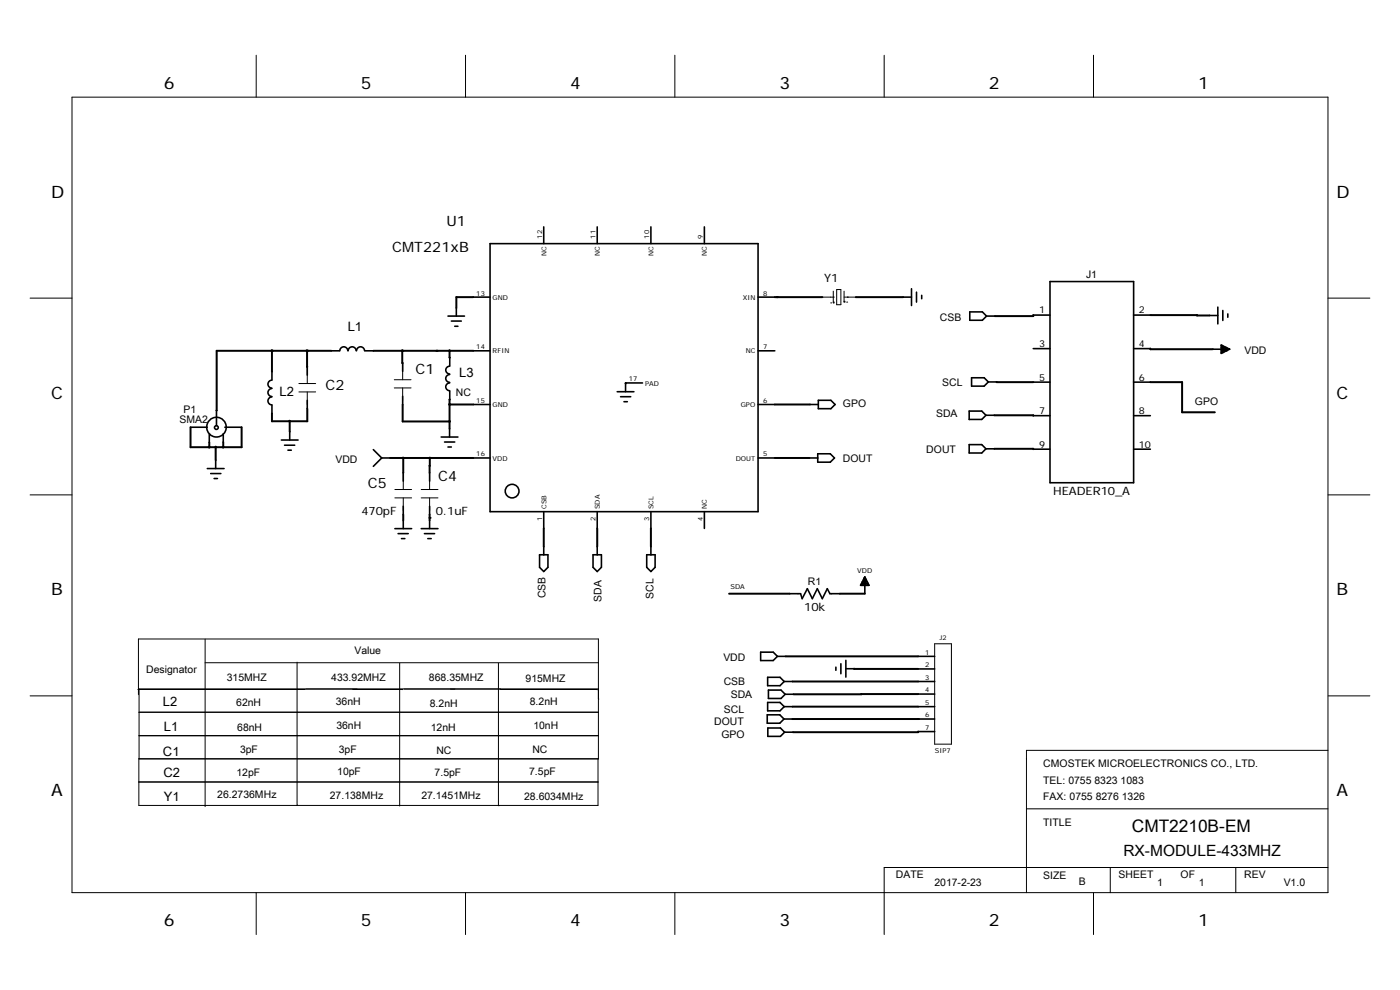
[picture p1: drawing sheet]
<svg xmlns="http://www.w3.org/2000/svg" width="297mm" height="210mm" viewBox="0 0 297 210" stroke-linecap="round" stroke-linejoin="round" font-family="sans-serif">
<g fill="none" stroke="#000" stroke-width=".21">
<path d="M54.3 11.7v8.9M98.8 11.7v8.9M143.2 11.7v8.9M187.6 11.7v8.9M232 11.7v8.9M15.3 20.6h266.4v168.7h-266.4zM6.4 63.2h8.9M65.2 77.8v3.6M85.4 77v3.6M174.4 63h2.4M176.2 64.3h.1M176.8 64.1h.1"/>
<path d="M176.8 64.3h.1M176.8 63h.1M176.8 61.8v2.5M177.5 61.4h.9v3.2h-.9zM179.1 64.1h.1M179.1 63.9h.1M179.1 61.8v2.3M179.1 63h2.5M179.6 64.1h.1M179.8 63h.1M281.7 63.2h8.9M63.4 83.1h3.6"/>
<path d="M63.4 81.4h3.6M65.2 83.1v2.7M83.6 82.3h3.6M83.6 80.6h3.6M85.4 82.3v2.7M6.4 105h8.9M83.8 105.6h3.5M83.8 103.8h3.5M85.5 100.3v3.5M85.5 105.6v2.7M89.4 105.6h3.5M89.4 103.8h3.5"/>
<path d="M91.1 100.3v3.5M91.1 105.6v2.7M281.7 105h8.9M43.5 135.6v35.5M198.3 136.6h3.5v21.3h-3.5zM6.4 147.6h8.9M29.2 146.3h35.6M29.4 147.4v-11.9h97.5v25.5l-97.4-.1v9.9h97.4v-9.9M29.5 151.1h97.4M29.5 156.1h97.4M29.5 156h97.4M43.5 140.6h83.4"/>
<path d="M63 140.5v30.3M64.9 146.2h10.8M74.8 146.3h10.6M84.8 140.7v30.3M85.4 146.3h.1M85.7 146.2l20.5 .1M105.7 140.7v30.2h.3M106.2 146.3h20.5M126.9 146.1h-97.4v14.9M126.9 148.3h.1M281.7 159.2h-63.9v30.1M281.8 147.6h8.8"/>
<path d="M29.5 165.9h97.4M217.8 171.6h63.9M54.3 189.3v8.9M98.8 189.3v8.9M143.2 189.3v8.9M217.8 184h.1M232 189.3v8.9M235.5 184v5.3M262.2 184v5.3M281.7 184h-94.1v14.2"/>
</g>
<g fill="none" stroke="#000" stroke-width=".34">
<path d="M104 51.7h56.8v56.8h-56.8zM115.4 48.1v3.6M126.7 48.1v3.6M138.1 48.1v3.6M149.4 48.1v3.6M222.8 59.7h17.7v42.7h-17.7zM57.7 78.8v1.8M65.2 77.8v1.8M70.3 74.4h1.7M72.1 74.4a.85 .85 0 0 1 .8-.8 .85 .85 0 0 1 .9 .8M73.9 74.4a.85 .85 0 0 1 .8-.8 .85 .85 0 0 1 .9 .8M75.6 74.4a.85 .85 0 0 1 .9-.8 .85 .85 0 0 1 .8 .8"/>
<path d="M77.4 74.4h1.8M85.4 77v1.8M95 67h3.5M95.4 77.7a.83 .83 0 0 0-.8 .8 .83 .83 0 0 0 .8 .8M95.4 79.5a.83 .83 0 0 0-.8 .8 .83 .83 0 0 0 .8 .8M95.4 75.9v1.7M95.8 68.1h2.1M96.5 69.2h.6M96.8 65.3v1.7M100.4 63h3.6M100.4 74.4h3.6M160.8 63h3.6"/>
<path d="M160.8 74.4h3.6M191.6 63h1.8M193.4 61.2v3.6M194.4 62v2.1M195.5 62.6v.8M205.7 66.2h2.7l.9 .8-.9 .9h-2.7zM209.3 67h1.8M219.2 66.8h3.6M219.2 73.9h3.6M240.5 66.8h3.5M240.5 73.9h3.5M256.6 66.9h1.8"/>
<path d="M257.3 74.1h3.6M258.4 65.1v3.6M259.1 74.4h1.2M259.1 73.2l1.8 .9-1.8 .9zM259.1 74.8h.4M259.1 74h1.7M259.1 73.7h1M259.1 73.3h.3l-.1 1.5M259.4 65.9v2.1M259.7 73.5v1.1M260 73.7v.8M260.4 73.9v.4"/>
<path d="M260.5 66.6v.7M260.8 74v.1M40.4 90.6h3.6M44 99.4h3.5M44.4 92.1v1.7M45.8 97.6v1.8M45.9 87.1v3.2M47.4 92v1.8M47.7 90.6h3.6M57.7 80.6a.85 .85 0 0 0-.9 .9 .85 .85 0 0 0 .9 .8M57.7 82.4a.85 .85 0 0 0-.9 .9 .85 .85 0 0 0 .9 .8M57.7 84.2a.85 .85 0 0 0-.9 .8 .85 .85 0 0 0 .9 .9"/>
<path d="M57.7 85.9v1.8M59.7 93.3h3.5M60.4 94.4h2.1M61.1 95.5h.7M61.5 91.6v1.7M65.2 84.9v1.8M79.2 95.4l1.8 1.7M81 97.1h1.8M81 97.1l-1.8 1.8M85.4 84.1v1.7M93.6 92.7h3.5M94.3 93.8h2.2"/>
<path d="M95 94.8h.8M95.4 90.9v1.8M95.4 81.2a.83 .83 0 0 0-.8 .9 .83 .83 0 0 0 .8 .8M95.4 83v1.7M100.4 85.8h3.6M100.4 97.1h3.6M130.9 83.1h3.6M131.6 84.2h2.2M132.4 85.2h.7M132.7 81.3v1.8M132.7 81.2h3.6M160.8 85.8h3.6"/>
<path d="M160.8 97.1h3.6M171.7 97.1h1.8M171.8 85.8h1.8M173.5 96.3h2.6l.9 .8-.9 .9h-2.6zM173.6 84.9h2.7l.9 .9-.9 .9h-2.7zM205.6 94.3h2.7l.9 .9-.9 .9h-2.7zM205.6 87.2h2.7l.9 .9-.9 .9h-2.7zM206.1 80.1h2.7l.9 .9-.9 .9h-2.7zM209.2 95.2h1.7M209.2 88.1h1.7M209.7 81h1.7M219.2 81.1h3.6"/>
<path d="M219.2 88.2h3.6M219.2 95.3h3.6M240.5 81.1h3.5M240.5 88.2h3.5M240.5 95.3h3.5M44.7 100.4h2.2M45.4 101.5h.7M83.8 112.1h3.5M84.4 113.2h2.2M85.2 114.2h.7M85.5 100.3v1.8M85.5 107.4v1.8"/>
<path d="M85.5 110.4v1.7M89.4 112.1h3.5M90 113.2h2.2M90.8 114.2h.7M91.1 100.3v1.8M91.1 107.4v1.8M91.1 110.4v1.7M114.5 117.7h1.7v2.6l-.8 .9-.9-.9zM115.4 108.5v3.6M115.4 115.9v1.8M125.8 117.7h1.8v2.6l-.9 .9-.9-.9zM126.7 108.5v3.6"/>
<path d="M126.7 115.9v1.8M137.2 117.7h1.8v2.6l-.9 .9-.9-.9zM138.1 108.5v3.6M138.1 115.9v1.8M149.4 108.5v3.6M161.4 138.3h2.6l.9 .9-.9 .9h-2.6zM164.9 139.2h1.8M167.5 125.9h2.3l.4 1.1 1.1-2.1 1 2.1 1.1-2.1 1 2.1 1.1-2.1 .6 1h2.1M182.6 124.1v.1M182.7 123.8h1.4M183 123.4h.9M183 123.4v.8"/>
<path d="M183.1 123.1h.7M183.3 122.7h.3M183.3 122.6v1.6M183.5 122.4v3.5M183.5 122.4l-.9 1.8M183.5 122.4l.9 1.8h-1.8M183.6 122.8v1.4M184 123.5v.7M194.8 139.2h3.5M162.8 151.6h2.6l.9 .9-.9 .9h-2.6zM162.8 143.7h2.7l.9 .9-.9 .8h-2.7zM162.8 149h2.7l.9 .9-.9 .9h-2.7z"/>
<path d="M162.9 154.4h2.7l.8 .9-.8 .9h-2.7zM163 146.4h2.7l.9 .9-.9 .9h-2.7zM166.3 152.5h1.8M166.4 144.6h1.7M166.4 149.9h1.7M166.4 155.3h1.8M166.6 147.3h1.8M177.3 141.5v.7M178.4 140.8v2.1M179.4 141.9h1.8M179.4 140.1v3.5M194.8 141.9h3.5"/>
<path d="M194.8 144.6h3.5M194.8 147.2h3.5M194.8 149.9h3.5M194.8 152.5h3.5M194.8 155.2h3.5"/>
<circle cx="45.9" cy="90.7" r=".4"/>
<circle cx="45.9" cy="90.6" r="2.08"/>
<circle cx="108.7" cy="104.2" r="1.45"/>
</g>
<g fill="none" stroke="#000" stroke-width=".42">
<path d="M57.7 74.4v4.4M65.1 74.4l.1 3.4M70.3 74.4h-24.3l-.1 12.7M79.2 74.4h21.2M85.3 74.4l.1 2.6M95.4 74.4v1.5M100.4 63h-3.6v2.3M164.4 63h10M181.6 63h10M219.2 66.8v.2h-8.1M244 73.9v.2h13.3M244 66.8l12.6 .1"/>
<path d="M40.4 90.6v4.3h10.9v-4.3M44.4 93.8v1.1M45.8 94.9v2.7M47.4 93.8v1.1M61.5 89.4v2.2M65.2 86.7v2.7h-7.5v-1.7M82.8 97.1h17.6M85.4 85.8v3.6h10M85.5 97.1v3.2M91.2 97.1l-.1 3.2M95.4 85.8h5M95.4 84.7v6.2"/>
<path d="M132.7 81.2v.1M164.4 97.1h7.3M164.4 85.8h7.4M210.9 88.1l8.3 .1M210.9 95.2l8.3 .1M211.4 81v.1M211.4 81.1h7.8M244 81.1h6.8v6.4h6.9M85.5 109.2v1.2M91.1 109.2v1.2M115.4 112.1v3.8M126.7 112.1v3.8"/>
<path d="M138.1 112.1v3.8M154.7 125.9h12.8M166.7 139.2h28.1M178.2 125.9h5.3M168.1 152.5h26.7M168.1 144.6h26.7M168.1 149.9h26.7M181.2 141.9h.1M181.2 141.9h13.6M194.8 147.2l-26.4 .1M194.8 155.2v.1h-26.6"/>
</g>
<g fill="#000">
<circle cx="57.7" cy="74.4" r=".21"/>
<circle cx="65.2" cy="74.4" r=".21"/>
<circle cx="85.3" cy="74.4" r=".21"/>
<circle cx="92.6" cy="74.4" r=".21"/>
<circle cx="164.8" cy="63" r=".21"/>
<circle cx="91.1" cy="109.8" r=".21"/>
<circle cx="194.8" cy="152.5" r=".21"/>
</g>
<g fill="#000" stroke="#000" stroke-width=".21">
<circle cx="57.7" cy="74.4" r=".18"/>
<circle cx="65.1" cy="74.4" r=".17"/>
<circle cx="85.3" cy="74.4" r=".17"/>
<circle cx="95.4" cy="74.4" r=".18"/>
<circle cx="44.4" cy="94.8" r=".19"/>
<circle cx="45.7" cy="94.8" r=".18"/>
<circle cx="47.3" cy="94.8" r=".18"/>
<circle cx="61.4" cy="89.3" r=".17"/>
<circle cx="85.5" cy="97.1" r=".17"/>
<circle cx="91.2" cy="97.1" r=".17"/>
<circle cx="95.4" cy="85.8" r=".18"/>
<circle cx="95.4" cy="89.4" r=".17"/>
</g>
<text font-size="3.7" x="240.1" y="176.4">CMT2210B-EM</text>
<g font-size="3.6">
<text x="34.8" y="18.8">6</text>
<text x="76.5" y="18.8">5</text>
<text x="121" y="18.8">4</text>
<text x="165.3" y="18.8">3</text>
<text x="209.8" y="18.8">2</text>
<text x="254.2" y="18.8">1</text>
<text x="10.8" y="41.9">D</text>
<text x="283.5" y="41.9">D</text>
<text x="10.8" y="84.6">C</text>
<text x="283.5" y="84.6">C</text>
<text x="10.8" y="126.3">B</text>
<text x="283.5" y="126.3">B</text>
<text x="10.8" y="168.9">A</text>
<text x="283.5" y="168.9">A</text>
<text x="34.8" y="196.5">6</text>
<text x="76.5" y="196.5">5</text>
<text x="121" y="196.5">4</text>
<text x="165.3" y="196.5">3</text>
<text x="209.8" y="196.5">2</text>
<text x="254.2" y="196.5">1</text>
</g>
<text font-size="3.3" x="238.3" y="181.6">RX-MODULE-433MHZ</text>
<g font-size="3">
<text x="94.7" y="47.9">U1</text>
<text x="83.2" y="53.4">CMT221xB</text>
<text x="69.1" y="82.7">C2</text>
<text x="88.1" y="79.2">C1</text>
<text x="78.1" y="103.5">C5</text>
<text x="93" y="102.1">C4</text>
</g>
<g font-size="2.7">
<text x="73.8" y="70.2">L1</text>
<text x="59.3" y="83.9">L2</text>
<text x="97.4" y="79.9">L3</text>
<text x="34.6" y="149.8">L2</text>
<text x="34.8" y="155">L1</text>
<text x="34.6" y="160.4">C1</text>
<text x="34.7" y="164.8">C2</text>
<text x="34.8" y="169.9">Y1</text>
</g>
<g font-size="2.4">
<text x="174.8" y="59.8">Y1</text>
<text x="223.4" y="105">HEADER10_A</text>
<text x="76.7" y="109.2">470pF</text>
<text x="92.4" y="109.3">0.1uF</text>
<text x="170.6" y="129.6">10k</text>
</g>
<g font-size="2.2">
<text x="230.4" y="59">J1</text>
<text x="199.4" y="68.1">CSB</text>
<text x="264" y="75">VDD</text>
<text x="199.9" y="81.9">SCL</text>
<text x="38" y="89.8">SMA2</text>
<text x="38.9" y="87.6">P1</text>
<text x="96.7" y="84.1">NC</text>
<text x="178.8" y="86.4">GPO</text>
<text x="198.6" y="88.4">SDA</text>
<text x="253.5" y="85.9">GPO</text>
<text x="71.2" y="98.2">VDD</text>
<text x="178.8" y="98">DOUT</text>
<text x="196.5" y="96.1">DOUT</text>
<text x="171.4" y="124.2">R1</text>
<text x="115.7" y="126.9" transform="rotate(-90 115.7 126.9)">CSB</text>
<text x="127.6" y="127.6" transform="rotate(-90 127.6 127.6)">SDA</text>
<text x="138.6" y="127" transform="rotate(-90 138.6 127)">SCL</text>
<text x="31" y="142.7">Designator</text>
<text x="75.2" y="138.7">Value</text>
<text x="153.5" y="140.2">VDD</text>
<text x="48.1" y="144.5">315MHZ</text>
<text x="50.1" y="149.8">62nH</text>
<text x="70.3" y="144.5">433.92MHZ</text>
<text x="71.2" y="149.6">36nH</text>
<text x="91" y="144.5">868.35MHZ</text>
<text x="91.2" y="149.9">8.2nH</text>
<text x="111.5" y="144.6">915MHZ</text>
<text x="112.4" y="149.6">8.2nH</text>
<text x="153.5" y="145.3">CSB</text>
<text x="155" y="148.1">SDA</text>
<text x="50.3" y="155">68nH</text>
<text x="71.4" y="154.7">36nH</text>
<text x="91.4" y="155.1">12nH</text>
<text x="113.1" y="154.6">10nH</text>
<text x="151.5" y="153.8">DOUT</text>
<text x="153.6" y="151.2">SCL</text>
<text x="50.9" y="159.6">3pF</text>
<text x="71.9" y="159.7">3pF</text>
<text x="92.6" y="159.8">NC</text>
<text x="112.9" y="159.6">NC</text>
<text x="153" y="156.6">GPO</text>
<text x="50.2" y="164.7">12pF</text>
<text x="71.5" y="164.3">10pF</text>
<text x="92.2" y="164.7">7.5pF</text>
<text x="112.3" y="164.3">7.5pF</text>
<text x="221.3" y="166.2">TEL: 0755 8323 1083</text>
<text x="221.3" y="162.7">CMOSTEK MICROELECTRONICS CO., LTD.</text>
<text x="46.1" y="169.4">26.2736MHz</text>
<text x="70" y="169.5">27.138MHz</text>
<text x="89.4" y="169.5">27.1451MHz</text>
<text x="111.2" y="169.6">28.6034MHz</text>
<text x="221.3" y="169.8">FAX: 0755 8276 1326</text>
<text x="221.3" y="175.1">TITLE</text>
<text x="190.1" y="186.3">DATE</text>
<text x="198.2" y="188">2017-2-23</text>
<text x="221.3" y="186.5">SIZE</text>
<text x="228.9" y="187.7">B</text>
<text x="237.3" y="186.3">SHEET</text>
<text x="245.5" y="188">1</text>
<text x="250.4" y="186.3">OF</text>
<text x="254.3" y="188">1</text>
<text x="263.9" y="186.3">REV</text>
<text x="272.3" y="188">V1.0</text>
</g>
<g font-size="2">
<text x="220.4" y="66.5">1</text>
<text x="241.6" y="66.5">2</text>
<text x="220.4" y="73.6">3</text>
<text x="241.6" y="73.6">4</text>
<text x="220.4" y="80.7">5</text>
<text x="241.6" y="80.7">6</text>
<text x="220.4" y="87.8">7</text>
<text x="241.6" y="87.8">8</text>
<text x="220.4" y="94.9">9</text>
<text x="241.6" y="94.9">10</text>
</g>
<g font-size="1.4">
<text x="115" y="50.6" transform="rotate(-90 115 50.6)">12</text>
<text x="126.4" y="50.6" transform="rotate(-90 126.4 50.6)">11</text>
<text x="137.7" y="50.6" transform="rotate(-90 137.7 50.6)">10</text>
<text x="149.1" y="50.6" transform="rotate(-90 149.1 50.6)">9</text>
<text x="115.9" y="54.3" transform="rotate(-90 115.9 54.3)">NC</text>
<text x="127.2" y="54.3" transform="rotate(-90 127.2 54.3)">NC</text>
<text x="138.6" y="54.3" transform="rotate(-90 138.6 54.3)">NC</text>
<text x="150" y="54.3" transform="rotate(-90 150 54.3)">NC</text>
<text x="101" y="62.7">13</text>
<text x="104.5" y="63.6">GND</text>
<text x="157.6" y="63.6">XIN</text>
<text x="161.9" y="62.7">8</text>
<text x="101" y="74.1">14</text>
<text x="104.5" y="75">RFIN</text>
<text x="158.2" y="75">NC</text>
<text x="161.9" y="74.1">7</text>
<text x="133.4" y="80.9">17</text>
<text x="136.9" y="81.8">PAD</text>
<text x="101" y="85.5">15</text>
<text x="104.5" y="86.4">GND</text>
<text x="157.1" y="86.4">GPO</text>
<text x="161.9" y="85.5">6</text>
<text x="101" y="96.8">16</text>
<text x="104.5" y="97.7">VDD</text>
<text x="156.1" y="97.7">DOUT</text>
<text x="161.9" y="96.8">5</text>
<text x="115" y="110.5" transform="rotate(-90 115 110.5)">1</text>
<text x="115.9" y="108" transform="rotate(-90 115.9 108)">CSB</text>
<text x="126.4" y="110.5" transform="rotate(-90 126.4 110.5)">2</text>
<text x="127.2" y="108" transform="rotate(-90 127.2 108)">SDA</text>
<text x="137.7" y="110.5" transform="rotate(-90 137.7 110.5)">3</text>
<text x="138.6" y="108" transform="rotate(-90 138.6 108)">SCL</text>
<text x="149.1" y="110.5" transform="rotate(-90 149.1 110.5)">4</text>
<text x="150" y="108" transform="rotate(-90 150 108)">NC</text>
<text x="155" y="124.8">SDA</text>
<text x="181.9" y="121.5">VDD</text>
<text x="199.3" y="135.8">J2</text>
<text x="196.3" y="138.9">1</text>
<text x="196.3" y="141.6">2</text>
<text x="196.3" y="144.2">3</text>
<text x="196.3" y="146.9">4</text>
<text x="196.3" y="149.6">5</text>
<text x="196.3" y="152.2">6</text>
<text x="196.3" y="154.8">7</text>
<text x="198.3" y="159.7">SIP7</text>
</g>
</svg>
